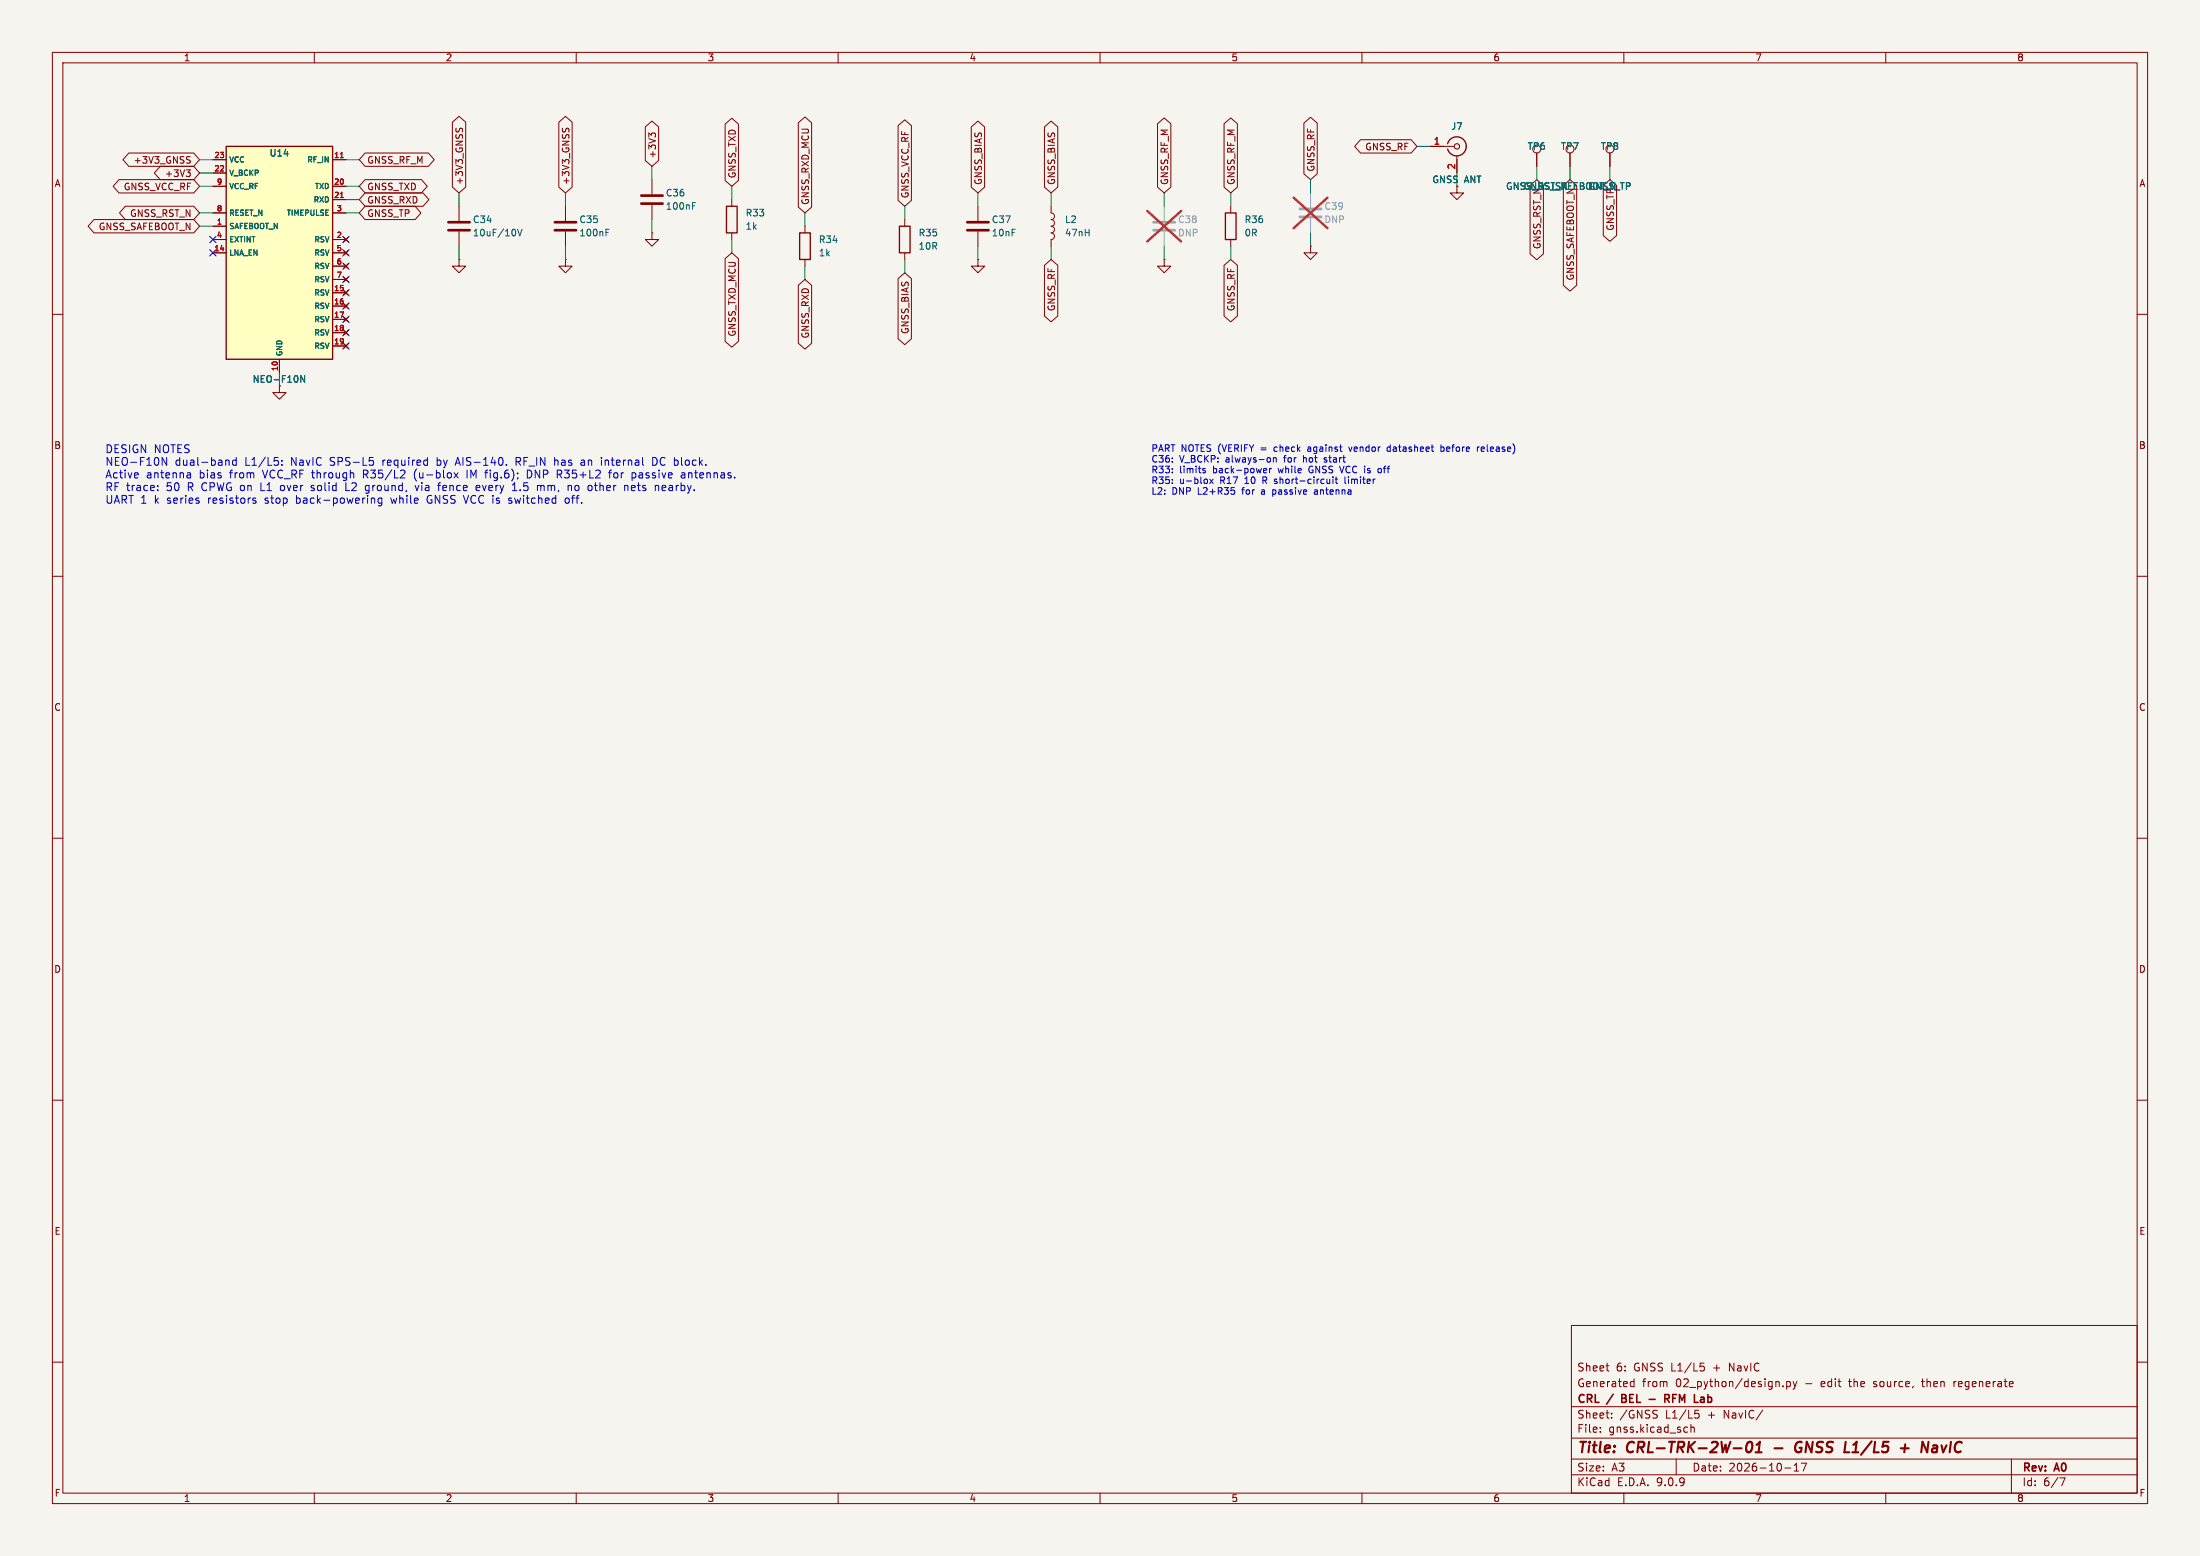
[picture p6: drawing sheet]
<svg xmlns="http://www.w3.org/2000/svg" width="420mm" height="297mm" viewBox="0 0 420 297" stroke-linecap="round" stroke-linejoin="round" font-family="sans-serif">
<path d="M0 0h420v297h-420z" fill="#f5f4ef" stroke="#f5f4ef" stroke-width=".19"/>
<g fill="none" stroke="#840000" stroke-width=".19">
<path d="M10 10h400v277h-400zM12 12h396v273h-396zM60 10v2M110 10v2M160 10v2M210 10v2M260 10v2M310 10v2M360 10v2M107.9 39.4v2.8M124.5 34.3v2.8M124.5 39.1v2.8"/>
<path d="M200.7 39.4v1.2a.64 .64 0 0 1 .6 .7 .64 .64 0 0 1-.6 .6 .63 .63 0 0 1 .6 .7 .63 .63 0 0 1-.6 .6 .64 .64 0 0 1 .6 .6 .64 .64 0 0 1-.6 .7M234.9 39.4v1.2M307.3 29.2v2.6M87.6 49.5v1.3h1.3l-1.3 1.3-1.2-1.3h1.2M87.6 49.5h.1M107.9 49.5v1.3h1.3l-1.3 1.3-1.2-1.3h1.2M107.9 49.5h.1M107.9 44.2v2.8M124.5 44.5v1.2h1.2l-1.2 1.3-1.3-1.3h1.3M124.5 44.5h.1M200.7 44.5a.64 .64 0 0 1 .6 .6 .64 .64 0 0 1-.6 .6v1.3M222.2 49.5v1.3h1.3l-1.3 1.3-1.2-1.3h1.2"/>
<path d="M222.2 49.5h.1M234.9 45.7v1.3M250.2 47v1.3h1.3l-1.3 1.2-1.3-1.2h1.3M250.2 47h.1M10 60h2M53.3 73.7v1.2h1.3l-1.3 1.3-1.2-1.3h1.2M408 60h2M10 110h2M408 110h2M10 160h2M408 160h2M10 210h2"/>
<path d="M408 210h2M300 253h108v32h-108zM10 260h2M300 278.5h108M300 274.5h108M300 268.5h108M305.5 273.2v.2M305.5 272.5v.1M306.6 260.7h.6M307 261.7h.2M307.7 270.5v.2M307.7 269.8v.1"/>
<path d="M311.4 264.6h.5M311.4 263.8h.5M311.9 263.2v1.5M316.2 269.2l.2 .1M316.3 270.1v.4M320 278.5v3M321.7 272.4l.5 .1M322.2 273.3l-.5 .1M322.8 272.5l.2-.1 .4 .1v.9M322.8 271.9v1.5M323.6 269.2h.7M323.7 269.8h.4l.3 .2-.2 .6-.5 .1"/>
<path d="M324.6 260.2h.7M324.7 260.8h.4l.3 .2-.2 .6-.5 .1M336.5 269.1l-1.3 1.9M340.4 264.5v.2M341.1 263.8l.4-.1 .3 .3-.1 .6h-.6M341.1 263.7v1.5M342.3 263.7l.4 1M342.5 279.7l.4-.4v1.5M342.7 264.7l-.4 .5M343 263.7l-.3 1M343.9 279.3h1l-.7 1.5M366.8 263.7h.6"/>
<path d="M373 263.7v1M373.3 263.7l-.3 .3M384 278.5v6.5M408 260h2M60 285v2M110 285v2M160 285v2M210 285v2M260 285v2M300 281.5h108M310 285v2M340.7 280.2h1.2"/>
<path d="M342.5 280.8h.9M360 285v2M393.2 282.1h1l-.6 1.5"/>
</g>
<g fill="none" stroke="#840000" stroke-width=".4">
<path d="M333.7 275.4a.46 .46 0 0 1 .4-.2 .46 .46 0 0 1 .4 .4 1.15 1.15 0 0 1-.8 1.6l-.2-.1a1.54 1.54 0 0 1 .2-1.7zM335.1 277.2h1.2M335.3 275.8l.7-.6-.3 2M338.8 276.4h1.5M343.5 276.3h.4M343.8 275.2a1.07 1.07 0 0 0-1.1 .8 1.07 1.07 0 0 0 .5 1.2l.5-.1M353.6 277.2h1.2M354 275.7l-.2 .1M362.9 276.4h1.5M363.7 275.7l-.2 1.5M368.2 275.2l-.3 2-.9-2-.2 2M369 276h.8l-.1 1.2"/>
<path d="M369.8 276.3l-.7 .1a.4 .4 0 0 0-.3 .4 .4 .4 0 0 0 .2 .4l.7-.1"/>
</g>
<path d="M309.6 266.9h.5M310.1 266.2h-.5v1.5h.6M314.8 267.1h1.2M317.8 267l.7-.1 .2-.2-.1-.4-.2-.1h-.6v1.5M318.2 267l.5 .7M324.7 267.6h.6M324.7 266.8h.6v.9M325.3 267l-.6 .2" fill="none" stroke="#840000" stroke-width=".3"/>
<path d="M220.2 42.4h4.1M220.2 43.9h4.1" fill="none" stroke="#9c9b98" stroke-width=".51"/>
<path d="M222.2 39.4v2.8M222.2 44.2v2.8" fill="none" stroke="#9c9b98" stroke-width=".19"/>
<path d="M219 40.3l6.5 5.8M225.5 40.3l-6.5 5.8" fill="none" stroke="#e12e31" stroke-width=".46"/>
<path d="M122.4 37.3h4.1M122.4 38.9h4.1M105.9 42.4h4.1M105.9 43.9h4.1" fill="none" stroke="#840000" stroke-width=".51"/>
<path d="M132.2 39.3h.4M132.2 38.7h.6M115.7 44.4h.4M115.7 43.8h.6" fill="none" stroke="#006464" stroke-width=".19"/>
<path d="M233.9 40.6h2.1v5.1h-2.1z" fill="none" stroke="#840000" stroke-width=".25"/>
<path d="M43.2 27.9h20.3v40.7h-20.3z" fill="#ffffc2"/>
<path d="M43.2 27.9h20.3v40.7h-20.3zM138.7 39.4h2v5.1h-2zM276.4 27.4a1.81 1.81 0 0 1 2.7-1 1.81 1.81 0 0 1 .1 3 1.81 1.81 0 0 1-2.8-1M152.7 44.5h2v5h-2zM171.7 43.2h2v5.1h-2z" fill="none" stroke="#840000" stroke-width=".25"/>
<g fill="none" stroke="#840000" stroke-width=".19">
<path d="M22.7 34.3h14.3l1.1 1.3-1.1 1.2h-14.3l-1.1-1.2zM23.9 39.4h13.1l1.1 1.2-1.1 1.3h-13.1l-1.1-1.3zM24.6 29.2h12.4l1.1 1.3-1.1 1.3h-12.4l-1.1-1.3zM30.6 31.7h6.4l1.1 1.3-1.1 1.3h-6.4l-1.1-1.3zM35.5 32.4h.8l-.4 .5M35.8 29.9h.5M36.1 32.9l.2 .2v.3l-.2 .3M36.1 30.5l.2 .3-.2 .4M40.6 30.5h2.6M40.6 33h2.6M40.6 35.6h2.6M63.5 30.5h2.5"/>
<path d="M63.5 35.6h2.5M63.5 38.1h2.5M69.7 29.2h12.1l1.1 1.3-1.1 1.3h-12.1l-1.1-1.3zM69.7 34.3h10.8l1.1 1.3-1.1 1.2h-10.8l-1.1-1.2zM69.7 36.8h11.1l1.1 1.3-1.1 1.3h-11.1l-1.1-1.3zM69.7 39.4h9.6l1.1 1.2-1.1 1.3h-9.6l-1.1-1.3zM86.4 23.3l1.2-1.1 1.3 1.1v12.4l-1.3 1.1-1.2-1.1zM87.1 24.5l-.1 .5M87.6 39.4v2.8M87.7 24.7l.2-.2 .4 .2M106.7 23.3l1.2-1.1 1.3 1.1v12.4l-1.3 1.1-1.2-1.1zM107.4 24.5v.5"/>
<path d="M108 24.7l.3-.2 .3 .2M123.2 24.2l1.3-1.1 1.2 1.1v6.4l-1.2 1.2-1.3-1.2zM124.3 25.8l-.4-.4v.8M124.3 25.6l.3-.2h.3l.2 .2M138.4 23.7l1.3-1.1 1.3 1.1v10.7l-1.3 1.2-1.3-1.2zM139.7 38.1v1.3M152.4 23.4l1.3-1.1 1.2 1.1v16.1l-1.2 1.1-1.3-1.1zM171.4 24l1.3-1.1 1.3 1.1v14.3l-1.3 1.1-1.3-1.1zM185.4 24.2l1.3-1.1 1.3 1.1v11.5l-1.3 1.1-1.3-1.1zM186.7 39.4v2.8M199.4 24.2l1.3-1.1 1.2 1.1v11.5l-1.2 1.1-1.3-1.1zM221 23.6l1.2-1.1 1.3 1.1v12.1l-1.3 1.1-1.2-1.1z"/>
<path d="M233.7 23.6l1.2-1.1 1.3 1.1v12.1l-1.3 1.1-1.2-1.1zM248.9 23.5l1.3-1.1 1.3 1.1v9.7l-1.3 1.1-1.3-1.1zM259.7 26.7h9.7l1.1 1.2-1.1 1.3h-9.7l-1.1-1.3zM273 27.9h4.6M278.1 35.6v1.2h1.3l-1.3 1.3-1.2-1.3h1.2M278.1 29.7v3.3M292.1 35.4l1.3-1.1 1.2 1.1v13.1l-1.2 1.1-1.3-1.1zM293.4 29.2v2.6M298.4 35.4l1.3-1.1 1.3 1.1v19.1l-1.3 1.1-1.3-1.1zM299.7 29.2v2.6M306.1 35.4l1.2-1.1 1.3 1.1v9.6l-1.3 1.1-1.2-1.1zM307.3 29.2v2.6"/>
<path d="M17.9 41.9h19.1l1.1 1.3-1.1 1.3h-19.1l-1.1-1.3zM40.6 40.6h2.6M40.6 43.2h2.6M40.6 45.7h2.6M40.6 48.3h2.6M63.5 40.6h2.5M63.5 45.7h2.5M63.5 48.3h2.5M63.5 50.8h2.5M63.5 53.3h2.5M63.5 55.9h2.5M63.5 58.4h2.5"/>
<path d="M65.7 45.3l.7 .8M65.7 47.9l.7 .7M65.7 50.4l.7 .8M65.7 53l.7 .7M65.7 55.5l.7 .8M65.7 58l.7 .8M66.4 45.3l-.7 .8M66.4 47.9l-.7 .7M66.4 50.4l-.7 .8M66.4 53l-.7 .7M66.4 55.5l-.7 .8M66.4 58l-.7 .8"/>
<path d="M87.6 44.2v2.8M138.4 49.4l1.3-1.1 1.3 1.1v15.8l-1.3 1.1-1.3-1.1zM139.7 44.5v1.2M152.4 54.5l1.3-1.2 1.2 1.2v11l-1.2 1.1-1.3-1.1zM153.7 43.2v1.3M153.7 49.5v1.3M171.4 53.2l1.3-1.1 1.3 1.1v11.5l-1.3 1.1-1.3-1.1zM172.7 41.9v1.3M172.7 48.3v1.2M186.7 49.5v1.3h1.3l-1.3 1.3-1.3-1.3h1.3M186.7 49.5h.1M186.7 44.2v2.8"/>
<path d="M199.4 50.6l1.3-1.1 1.2 1.1v9.7l-1.2 1.1-1.3-1.1zM233.7 50.6l1.2-1.1 1.3 1.1v9.7l-1.3 1.1-1.2-1.1zM53.3 68.6v2.5M63.5 61h2.5M63.5 63.5h2.5M63.5 66h2.5M65.7 60.6l.7 .7M65.7 63.1l.7 .8M65.7 65.7l.7 .7M66.4 60.6l-.7 .7M66.4 63.1l-.7 .8M66.4 65.7l-.7 .7"/>
</g>
<path d="M65 30.1h.5M65 37.7h.5" fill="none" stroke="#a90000" stroke-width=".19"/>
<path d="M98.4 44v.8M98.8 43.8l.4 1.2 .5-1.2M58.1 71.7v1.3l-.7-1.3v1.3" fill="none" stroke="#006464" stroke-width=".19"/>
<path d="M85.6 42.4h4.1M85.6 43.9h4.1M184.7 42.4h4M184.7 43.9h4" fill="none" stroke="#840000" stroke-width=".51"/>
<circle cx="278.1" cy="27.9" r=".51" fill="none" stroke="#840000" stroke-width=".2"/>
<path d="M248.2 39.9h4M248.2 41.4h4" fill="none" stroke="#9c9b98" stroke-width=".51"/>
<path d="M250.2 36.8v2.8M250.2 41.7v2.8" fill="none" stroke="#9c9b98" stroke-width=".19"/>
<path d="M247 37.7l6.4 5.9M253.4 37.7l-6.4 5.9" fill="none" stroke="#e12e31" stroke-width=".46"/>
<g fill="none" stroke="#009600" stroke-width=".19">
<path d="M38.1 30.5h2.5M38.1 33h2.5M38.1 35.6h2.5M66 30.5h2.6M66 35.6h2.6M66 38.1h2.6M87.6 36.8v2.6M107.9 36.8v2.6M124.5 31.8v2.5M139.7 35.6v2.5M172.7 39.4v2.5M186.7 36.8v2.6"/>
<path d="M200.7 36.8v2.6M222.2 36.8v2.6M234.9 36.8v2.6M250.2 34.3v2.5M270.5 27.9h2.5M278.1 33v2.6M293.4 31.8v2.5M299.7 31.8v2.5M307.3 31.8v2.5M38.1 40.6h2.5M38.1 43.2h2.5M66 40.6h2.6"/>
<path d="M87.6 47v2.5M107.9 47v2.5M124.5 41.9v2.6M139.7 45.7v2.6M153.7 40.6v2.6M153.7 50.8v2.5M172.7 49.5v2.6M186.7 47v2.5M200.7 47v2.5M222.2 47v2.5M234.9 47v2.5M250.2 44.5v2.5"/>
<path d="M53.3 71.1v2.6"/>
</g>
<g fill="none" stroke="#000084" stroke-width=".19">
<path d="M40 45.1l1.2 1.2M40 47.7l1.2 1.2M41.2 45.1l-1.2 1.2M41.2 47.7l-1.2 1.2M65.4 57.8l1.2 1.2M65.4 45.1l1.2 1.2M65.4 47.7l1.2 1.2M65.4 50.2l1.2 1.2M65.4 52.7l1.2 1.2M65.4 55.3l1.2 1.2M66.6 57.8l-1.2 1.2M66.6 45.1l-1.2 1.2"/>
<path d="M66.6 47.7l-1.2 1.2M66.6 50.2l-1.2 1.2M66.6 52.7l-1.2 1.2M66.6 55.3l-1.2 1.2M65.4 62.9l1.2 1.2M65.4 60.4l1.2 1.2M65.4 65.4l1.2 1.2M66.6 62.9l-1.2 1.2M66.6 60.4l-1.2 1.2M66.6 65.4l-1.2 1.2"/>
</g>
<g fill="none" stroke="#0000c2" stroke-width=".19">
<path d="M26.3 90.3l.1 .3-.7 .1M30.1 93.5v.1M30.1 92.7v.2M31.8 87.3v1.5l-.8-1.5v1.5M35.9 90.2h.3l.2 .2v.8M36.4 91.2h-.5M36.4 90.6l-.5 .1M43.2 87.9h.5v.9M45.1 87.9l-.4-.1-.3 .3 .1 .6h.6M45.1 87.3v1.5M48.5 95.6h.3l.1 .2-.2 .3h-.3M48.5 95.1h.3"/>
<path d="M53.6 92.8v.7M53.8 88.7v.1M53.8 87.9v.1M59.4 93.6h.4M59.5 92.7l-.1 .2 .2 .2M66 92.1v1.5h.7M69.8 94.1h.5M69.9 93.6h.4M70.3 92.6l-.4 .1M70.5 87.3h.7M71 87.9l.3 .3v.3l-.3 .3M71.5 95.1v1"/>
<path d="M72.2 95.2v.7l.3 .2 .4-.1M72.9 95.1v1.2l-.3 .3-.4-.1M74.6 95.1l.3 1M77.3 90.2l-.9 1h.9M79.2 90.2v1M79.2 92.6l.4 1 .4-1M81.7 94.8l-.2 .6 .3 .6M86.7 90.2l.8 1M87 88.4h.7M87.4 87.3l-.5 1.5M87.5 90.2l-.8 1M89.2 89.7v1.5"/>
<path d="M90.9 93.4l.2 .2h.4M91 92.7l-.1 .2M91.5 92.7l.1 .3-.7 .1M96.7 88.7v.1M97.3 95.6h.4v.2l-.2 .3h-.3M97.8 93.6h.9M98.2 92.1v1.5M98.5 88.1h.6M99.1 87.3h-.6v1.5M100.7 89.7v1.5h.5M103.2 92.7v.2M103.2 92.9l.3-.3 .3 .1 .1 .9"/>
<path d="M103.2 92.9v.7M106.3 87.8l-.4 .2M108.2 95.1l-.3 .2v.5l.3 .3 .3-.1 .2-.2v-.5l-.3-.2M110 92.6l-.3 .3v.5l.3 .2M111 87.9h.5M111.5 88.2h-.4a.29 .29 0 0 0-.2 .3 .29 .29 0 0 0 .2 .3h.4M113.5 92.6h.5M113.7 92.1v1.3l.2 .2M114.8 87.3l-.1 .1M114.8 87.3l.1 .1M114.8 87.3v.2M116.2 90.2h.5"/>
<path d="M116.4 89.9v1.3M120.8 90.2l.4 .1 .2 .2-.1 .6-.5 .1M121 92.6h-.3l-.2 .3 .1 .7h.4M121.2 93l-.7 .1M124.6 87.3a.76 .76 0 0 1 .9 .8 .76 .76 0 0 1-.9 .7zM126.5 92.7v.9h.5M127 92.7l.1 .2M127.1 93l-.7 .1M130.1 90.3h.6v.9M130.7 90.6l-.5 .1a.29 .29 0 0 0-.2 .2 .29 .29 0 0 0 .2 .3h.5M229.7 89.8l.5 .2-.1 .2-.4 .1M229.8 89.4l-.1 .1"/>
<path d="M230 89.4l.1 .1M230.9 91.4l.7 .9M231.6 91.4l-.7 .9M235.5 93.6l.2 .2v.3l-.2 .2M241.8 90.2l-.4 .1M241.8 89.6v.1l-.6 .1M242.4 89.4v.9M242.4 89.5v.1M242.7 89.4l-.2 .1M243 93.5v1.3M243 94.3h.1M243.1 87.5l.2-.1h.3v.8"/>
<path d="M243.1 87.4v.8M243.1 93.5l-.1 .1M249.8 85.3l-.1 .1M249.8 85.7l-.2 .2 .2 .3M251.3 93.5l-.3 .1M251.4 93.9h-.3l-.2 .1 .1 .3h.4M252.8 88.1l.1 .1M252.8 87.5l.2 .3M253.9 91.4v.9M253.9 92.2l-.4 .1M254.5 91.4v.9M254.9 91.4h.5"/>
<path d="M255.1 91v1.1l.3 .2M256.8 91v1.1l.1 .2M257.5 85.3l.3 .9 .3-.9M263.1 90.1l.2 .2 .3-.1M263.6 89.5l-.3-.1-.2 .1M265.4 85.4l-.4-.1-.2 .3 .1 .5h.5M275.1 85.4l.3-.1 .3 .3-.1 .5h-.5M275.1 84.9v1.3M282 85.3v.9M282.4 85.3l-.4 .3M283.2 85.3l-.4 .2v.6l.4 .1M283.4 85.6l-.6 .1"/>
</g>
<g font-size="2.8" fill="#840000">
<text x="301" y="277.9">Title:</text>
<text x="310.6" y="277.9">CRL-TRK-2W-01</text>
<text x="344.3" y="277.9">GNSS</text>
<text x="354.6" y="277.9">L1/L5</text>
<text x="370.8" y="277.9">NavIC</text>
</g>
<g font-size="2.1" fill="#0000c2">
<text x="20" y="86.8">DESIGN NOTES</text>
<text x="20" y="89.2">NEO-F10N</text>
<text x="33.4" y="89.2">dual-band</text>
<text x="46.8" y="89.2">L1/L5:</text>
<text x="55.7" y="89.2">NavIC</text>
<text x="63.3" y="89.2">SPS-L5</text>
<text x="73.4" y="89.2">required</text>
<text x="83.9" y="89.2">by</text>
<text x="87.7" y="89.2">AIS-140.</text>
<text x="99.3" y="89.2">RF_IN</text>
<text x="106.8" y="89.2">has</text>
<text x="112.1" y="89.2">an</text>
<text x="116.1" y="89.2">internal</text>
<text x="126" y="89.2">DC block.</text>
<text x="20" y="91.6">Active</text>
<text x="20" y="94">RF trace:</text>
<text x="27.9" y="91.6">antenna</text>
<text x="31.8" y="94">50</text>
<text x="36" y="94">R CPWG on</text>
<text x="38.1" y="91.6">bias</text>
<text x="44" y="91.6">from</text>
<text x="50.3" y="94">L1</text>
<text x="50.5" y="91.6">VCC_RF through</text>
<text x="54.2" y="94">over</text>
<text x="60.3" y="94">solid</text>
<text x="67" y="94">L2</text>
<text x="69.9" y="91.6">R35/L2</text>
<text x="70.9" y="94">ground,</text>
<text x="79.7" y="91.6">(u-blox</text>
<text x="80.7" y="94">via</text>
<text x="85.2" y="94">fence</text>
<text x="90" y="91.6">IM fig.6);</text>
<text x="92.5" y="94">every</text>
<text x="99.6" y="94">1.5</text>
<text x="101.8" y="91.6">DNP R35+L2</text>
<text x="104.5" y="94">mm,</text>
<text x="110.5" y="94">no</text>
<text x="114.5" y="94">other</text>
<text x="117.8" y="91.6">for</text>
<text x="121.6" y="94">nets</text>
<text x="122.3" y="91.6">passive</text>
<text x="127.6" y="94">nearby.</text>
<text x="131.8" y="91.6">antennas.</text>
<text x="20" y="96.5">UART 1</text>
<text x="29.5" y="96.5">k</text>
<text x="32" y="96.5">series</text>
<text x="40" y="96.5">resistors</text>
<text x="51" y="96.5">stop</text>
<text x="57.1" y="96.5">back-powering</text>
<text x="75.4" y="96.5">while</text>
<text x="82.4" y="96.5">GNSS VCC is</text>
<text x="98.4" y="96.5">switched</text>
<text x="109.4" y="96.5">off.</text>
</g>
<g font-size="2.1" fill="#840000">
<text x="301" y="262">Sheet</text>
<text x="308.5" y="262">6:</text>
<text x="311.9" y="262">GNSS L1/L5</text>
<text x="327.3" y="262">+</text>
<text x="330.5" y="262">NavIC</text>
<text x="301" y="268.2">CRL</text>
<text x="301" y="265">Generated</text>
<text x="306.9" y="268.2">/</text>
<text x="310.3" y="268.2">BEL</text>
<text x="313.5" y="265">from</text>
<text x="319.7" y="268.2">RFM</text>
<text x="319.9" y="265">02_python/design.py</text>
<text x="325.9" y="268.2">Lab</text>
<text x="344.7" y="265">-</text>
<text x="347.9" y="265">edit</text>
<text x="353.4" y="265">the</text>
<text x="358.2" y="265">source,</text>
<text x="367.7" y="265">then</text>
<text x="373.8" y="265">regenerate</text>
<text x="301" y="273.7">File:</text>
<text x="301" y="271">Sheet:</text>
<text x="307.1" y="273.7">gnss.kicad_sch</text>
<text x="309.2" y="271">/GNSS</text>
<text x="318" y="271">L1/L5</text>
<text x="326.2" y="271">+</text>
<text x="329.3" y="271">NavIC/</text>
<text x="301" y="281.1">Size:</text>
<text x="307.6" y="281.1">A3</text>
<text x="323" y="281.1">Date:</text>
<text x="330" y="281.1">2026-10-17</text>
<text x="386" y="281.3">Rev:</text>
<text x="392.4" y="281.3">A0</text>
<text x="301" y="283.9">KiCad</text>
<text x="308.7" y="283.9">E.D.A.</text>
<text x="316.3" y="283.9">9.0.9</text>
<text x="386" y="283.9">Id:</text>
<text x="390.1" y="283.9">6/7</text>
</g>
<g font-size="1.8" fill="#840000">
<text x="35" y="11.9">1</text>
<text x="85" y="11.9">2</text>
<text x="135" y="11.9">3</text>
<text x="185" y="11.9">4</text>
<text x="235" y="11.9">5</text>
<text x="285" y="11.9">6</text>
<text x="335" y="11.9">7</text>
<text x="385" y="11.9">8</text>
<text x="260.5" y="28.9">GNSS_RF</text>
<text x="10.3" y="35.9">A</text>
<text x="25.4" y="31.4">+3V3_GNSS</text>
<text x="31.4" y="34">+3V3</text>
<text x="70" y="31.4">GNSS_RF_M</text>
<text x="88.6" y="35.4" transform="rotate(-90 88.6 35.4)">+3V3_GNSS</text>
<text x="108.9" y="35.4" transform="rotate(-90 108.9 35.4)">+3V3_GNSS</text>
<text x="125.4" y="30.3" transform="rotate(-90 125.4 30.3)">+3V3</text>
<text x="140.7" y="34.1" transform="rotate(-90 140.7 34.1)">GNSS_TXD</text>
<text x="187.6" y="35.4" transform="rotate(-90 187.6 35.4)">GNSS_BIAS</text>
<text x="201.6" y="35.4" transform="rotate(-90 201.6 35.4)">GNSS_BIAS</text>
<text x="223.2" y="35.4" transform="rotate(-90 223.2 35.4)">GNSS_RF_M</text>
<text x="235.9" y="35.4" transform="rotate(-90 235.9 35.4)">GNSS_RF_M</text>
<text x="251.1" y="32.9" transform="rotate(-90 251.1 32.9)">GNSS_RF</text>
<text x="273.3" y="35.2">GNSS</text>
<text x="408.3" y="35.9">A</text>
<text x="23.5" y="36.5">GNSS_VCC_RF</text>
<text x="24.7" y="41.6">GNSS_RST_N</text>
<text x="70" y="36.5">GNSS_TXD</text>
<text x="70" y="39.1">GNSS_RXD</text>
<text x="70" y="41.6">GNSS_TP</text>
<text x="154.6" y="39.2" transform="rotate(-90 154.6 39.2)">GNSS_RXD_MCU</text>
<text x="173.7" y="37.9" transform="rotate(-90 173.7 37.9)">GNSS_VCC_RF</text>
<text x="18.7" y="44.1">GNSS_SAFEBOOT_N</text>
<text x="308.3" y="44.1" transform="rotate(-90 308.3 44.1)">GNSS_TP</text>
<text x="201.6" y="59.5" transform="rotate(-90 201.6 59.5)">GNSS_RF</text>
<text x="235.9" y="59.5" transform="rotate(-90 235.9 59.5)">GNSS_RF</text>
<text x="140.7" y="64.3" transform="rotate(-90 140.7 64.3)">GNSS_TXD_MCU</text>
<text x="154.6" y="64.7" transform="rotate(-90 154.6 64.7)">GNSS_RXD</text>
<text x="173.7" y="63.9" transform="rotate(-90 173.7 63.9)">GNSS_BIAS</text>
<text x="10.3" y="85.9">B</text>
<text x="408.2" y="85.9">B</text>
<text x="10.3" y="135.9">C</text>
<text x="408.2" y="135.9">C</text>
<text x="10.3" y="185.9">D</text>
<text x="408.2" y="185.9">D</text>
<text x="10.3" y="235.9">E</text>
<text x="408.3" y="235.9">E</text>
<text x="10.3" y="285.9">F</text>
<text x="35" y="286.9">1</text>
<text x="85" y="286.9">2</text>
<text x="135" y="286.9">3</text>
<text x="185" y="286.9">4</text>
<text x="235" y="286.9">5</text>
<text x="285" y="286.9">6</text>
<text x="335" y="286.9">7</text>
<text x="385" y="286.9">8</text>
<text x="408.3" y="285.9">F</text>
</g>
<g font-size="1.8" fill="#a90000">
<text x="273.6" y="27.7">1</text>
<text x="277.9" y="32.5" transform="rotate(-90 277.9 32.5)">2</text>
</g>
<g font-size="1.8" fill="#006464">
<text x="276.9" y="25">J7</text>
<text x="291.5" y="28.8">TP6</text>
<text x="297.9" y="28.8">TP7</text>
<text x="305.5" y="28.8">TP8</text>
<text x="51.4" y="30.1">U14</text>
<text x="279.5" y="35.2">ANT</text>
<text x="127" y="40.2">100nF</text>
<text x="127" y="37.7">C36</text>
<text x="142.2" y="41.5">R33</text>
<text x="287.4" y="36.4">GNSS_RST_N</text>
<text x="290.8" y="36.4">GNSS_SAFEBOOT_N</text>
<text x="303.1" y="36.4">GNSS_TP</text>
<text x="90.2" y="45.3">10uF/10V</text>
<text x="90.2" y="42.8">C34</text>
<text x="110.5" y="45.3">100nF</text>
<text x="110.5" y="42.8">C35</text>
<text x="142.2" y="44">1k</text>
<text x="156.2" y="46.6">R34</text>
<text x="175.3" y="45.3">R35</text>
<text x="175.3" y="47.9">10R</text>
<text x="189.2" y="42.8">C37</text>
<text x="189.2" y="45.3">10nF</text>
<text x="203.2" y="45.3">47nH</text>
<text x="203.2" y="42.8">L2</text>
<text x="237.5" y="45.3">0R</text>
<text x="237.5" y="42.8">R36</text>
<text x="294.3" y="47.7" transform="rotate(-90 294.3 47.7)">GNSS_RST_N</text>
<text x="156.2" y="49.1">1k</text>
<text x="300.7" y="53.6" transform="rotate(-90 300.7 53.6)">GNSS_SAFEBOOT_N</text>
<text x="48.1" y="73.3">NEO-F10N</text>
</g>
<g font-size="1.8" fill="#939391">
<text x="252.7" y="40.2">C39</text>
<text x="224.8" y="45.3">DNP</text>
<text x="224.8" y="42.8">C38</text>
<text x="252.7" y="42.8">DNP</text>
</g>
<g font-size="1.8" fill="#0000c2">
<text x="219.7" y="86.6">PART NOTES (VERIFY</text>
<text x="219.7" y="88.6">C36:</text>
<text x="225.2" y="88.6">V_BCKP:</text>
<text x="234.1" y="88.6">always-on</text>
<text x="240.9" y="86.6">=</text>
<text x="243.7" y="86.6">check</text>
<text x="245.4" y="88.6">for</text>
<text x="249.2" y="88.6">hot</text>
<text x="250.3" y="86.6">against</text>
<text x="253.4" y="88.6">start</text>
<text x="258.4" y="86.6">vendor</text>
<text x="265.9" y="86.6">datasheet</text>
<text x="276.3" y="86.6">before</text>
<text x="283.5" y="86.6">release)</text>
<text x="219.7" y="90.7">R33:</text>
<text x="219.7" y="92.7">R35:</text>
<text x="219.7" y="94.7">L2:</text>
<text x="223.7" y="94.7">DNP</text>
<text x="225.2" y="90.7">limits</text>
<text x="225.2" y="92.7">u-blox</text>
<text x="228.8" y="94.7">L2+R35</text>
<text x="231.7" y="90.7">back-power</text>
<text x="233.1" y="92.7">R17</text>
<text x="237.4" y="94.7">for</text>
<text x="237.9" y="92.7">10</text>
<text x="241.3" y="94.7">a</text>
<text x="241.5" y="92.7">R short-circuit</text>
<text x="243.6" y="94.7">passive</text>
<text x="244.3" y="90.7">while</text>
<text x="250.3" y="90.7">GNSS VCC is</text>
<text x="251.8" y="94.7">antenna</text>
<text x="257.6" y="92.7">limiter</text>
<text x="264.1" y="90.7">off</text>
</g>
<g font-size="1.4" fill="#a90000">
<text x="40.8" y="30.2">23</text>
<text x="40.8" y="32.8">22</text>
<text x="41.3" y="35.3">9</text>
<text x="63.7" y="30.2">11</text>
<text x="63.7" y="35.3">20</text>
<text x="41.3" y="40.4">8</text>
<text x="63.7" y="37.8">21</text>
<text x="64.2" y="40.4">3</text>
<text x="41.3" y="42.9">1</text>
<text x="41.3" y="45.5">4</text>
<text x="64.2" y="45.5">2</text>
<text x="40.8" y="48">14</text>
<text x="64.2" y="48">5</text>
<text x="64.2" y="50.5">6</text>
<text x="64.2" y="53.1">7</text>
<text x="63.7" y="55.6">15</text>
<text x="63.7" y="58.2">16</text>
<text x="63.7" y="60.7">17</text>
<text x="63.7" y="63.2">18</text>
<text x="63.7" y="65.8">19</text>
<text x="53.1" y="70.9" transform="rotate(-90 53.1 70.9)">10</text>
</g>
<g font-size="1.4" fill="#006464">
<text x="43.7" y="31.2">VCC</text>
<text x="43.7" y="33.8">V_BCKP</text>
<text x="58.5" y="31.2">RF_IN</text>
<text x="43.7" y="36.3">VCC_RF</text>
<text x="43.7" y="41.4">RESET_N</text>
<text x="54.6" y="41.4">TIMEPULSE</text>
<text x="59.7" y="38.8">RXD</text>
<text x="60" y="36.3">TXD</text>
<text x="43.7" y="43.9">SAFEBOOT_N</text>
<text x="43.7" y="46.5">EXTINT</text>
<text x="59.9" y="46.5">RSV</text>
<text x="43.7" y="49">LNA_EN</text>
<text x="59.9" y="49">RSV</text>
<text x="59.9" y="51.5">RSV</text>
<text x="59.9" y="54.1">RSV</text>
<text x="59.9" y="56.6">RSV</text>
<text x="59.9" y="59.2">RSV</text>
<text x="59.9" y="61.7">RSV</text>
<text x="59.9" y="64.2">RSV</text>
<text x="54.1" y="68.1" transform="rotate(-90 54.1 68.1)">GND</text>
<text x="59.9" y="66.8">RSV</text>
</g>
</svg>
